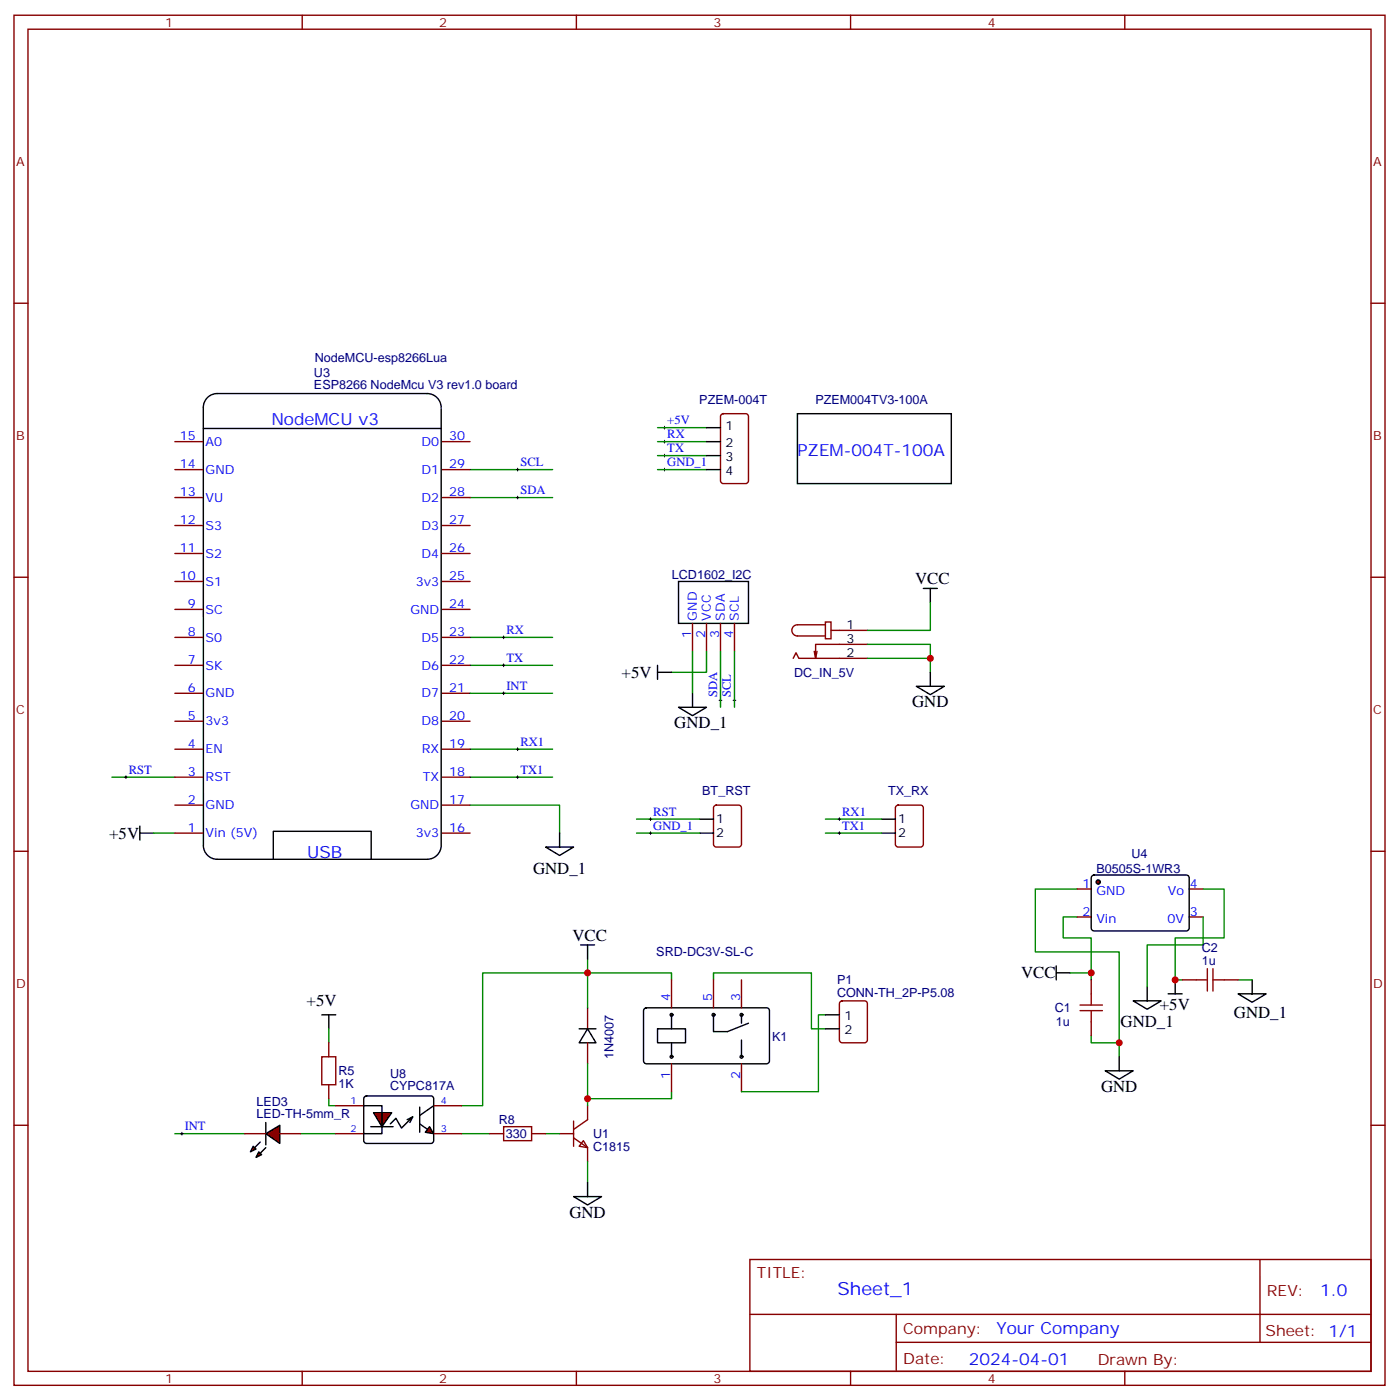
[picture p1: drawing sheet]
<svg xmlns="http://www.w3.org/2000/svg" width="353mm" height="353mm" viewBox="0 0 353 353" stroke-linecap="round" stroke-linejoin="round" font-family="sans-serif">
<g fill="none" stroke="#870000" stroke-width=".35">
<path d="M3.5 3.8h345.7v345.8h-345.7zM7.1 7.4h338.6v338.6h-338.6zM76.2 3.8v3.6M145.3 3.8v3.6M214.5 3.8v3.6M283.6 3.8v3.6M3.5 76.5h3.6M345.7 76.5h3.5M44.1 118.5h7.1M44.1 111.4h7.1M111.5 118.5h7M111.5 111.4h7"/>
<path d="M181.9 104.6l.5-.2h5.6a.71 .71 0 0 1 .7 .7v16.5l-.7 .4h-5.6l-.5-.2-.2-.5v-16.2zM44.1 125.6h7.1M44.1 132.6h7.1M44.1 139.7h7.1M111.5 125.6h7M111.5 132.6h7M111.5 139.7h7M3.5 145.7h3.6M44.1 146.7h7.1M44.1 153.8h7.1M111.5 146.7h7M111.5 153.8h7"/>
<path d="M174.6 157.3v7.1M178.2 157.3v7.1M181.7 157.3v7.1M185.2 157.3v7.1M208.1 157h1.4v4.2h-1.4zM208.1 157.7h-7a1.41 1.41 0 0 0-1.4 1.4 1.41 1.41 0 0 0 1.4 1.4h7M209.5 159.1h9.2M345.7 145.7h3.5M44.1 160.8h7.1M44.1 167.9h7.1M44.1 174.9h7.1M111.5 160.8h7"/>
<path d="M111.5 167.9h7M111.5 174.9h7M200 166.1l.7-1.4 .7 1.4h17.3M206 164.4l-.3 1.7M218.7 162.6h-13v3.5l-.4-1.7M44.1 182h7.1M44.1 189.1h7.1M44.1 196.1h7.1M111.5 182h7M111.5 189.1h7M111.5 196.1h7M3.5 214.8h3.6"/>
<path d="M44.1 203.2h7.1M44.1 210.2h7.1M111.5 203.2h7M111.5 210.2h7M180.2 203.4l.4-.2h5.7a.71 .71 0 0 1 .7 .7l-.1 9.4-.6 .4h-5.7l-.5-.2-.2-.5v-9.1zM226 203.4l.5-.2h5.6a.71 .71 0 0 1 .7 .7v9.4l-.7 .4h-5.6l-.5-.2-.2-.5v-9.1zM345.7 214.8h3.5M271.6 231.4h3.6M271.6 224.3h3.6M299.9 231.4h3.5M299.9 224.3h3.5M3.5 284h3.6"/>
<path d="M345.7 284h3.5M189.1 317.8h156.6v28.2h-156.6zM317.7 317.8v20.9M189.1 331.7h156.5M226 338.7h119.6M226 331.7v14.1M76.2 346v3.6M145.3 346v3.6M214.5 346v3.6M283.6 346v3.6"/>
</g>
<g fill="none" stroke="#000" stroke-width=".25">
<path d="M130.2 118.5h.7M130.5 118.1v.8M167.2 118.5h.7M167.2 115h.7M167.2 111.4h.7M167.2 107.9h.7M167.6 107.6v.7M167.6 111.1v.7M167.6 114.6v.7M167.6 118.1v.8M130.2 125.6h.7M130.5 125.2v.7"/>
<path d="M126.6 160.8h.8M126.6 167.9h.8M127 160.5v.7M127 167.5v.7M181.3 176.7h.7M181.7 176.4v.7M184.9 176.7h.7M185.2 176.4v.7M31.4 196.1h.7M31.7 195.8v.7M130.2 189.1h.7M130.2 196.1h.7"/>
<path d="M130.5 188.7v.7M130.5 195.8v.7M163.7 206.7h.7M163.7 210.2h.7M164 206.3v.7M164 209.9v.7M211.3 206.7h.7M211.3 210.2h.7M211.7 206.3v.7M211.7 209.9v.7"/>
</g>
<g fill="none" stroke="#008700" stroke-width=".35">
<path d="M118.5 118.5h20.8M165.8 118.5h12.4M165.8 115h12.4M165.8 111.4h12.4M165.8 107.9h12.4M118.5 125.6h20.8M234.6 152v7.1h-15.9M118.5 167.9h20.8M118.5 160.8h20.8M174.6 164.4v10.5M178.2 164.4v5.3h-8.9M181.7 164.4v14.1"/>
<path d="M185.2 164.4v14.1M218.7 162.6h15.9v7.1M218.7 166.1h15.9M28.2 196.1h15.9M118.5 189.1h20.8M118.5 196.1h20.8M38.8 210.2h5.3M118.5 203.2h22.6v7M160.5 210.2h15.9M160.5 206.7h15.9M208.1 210.2h14.1M208.1 206.7h14.1"/>
<path d="M271.6 224.3h-10.5v15.9h21.1v26.5M271.6 231.4h-3.5v5.3h7.1v10.6M303.4 224.3h5.3v12.4h-12.4v10.6h1.8M269.9 245.5h5.3M312.2 247.3h3.5M275.2 261.4v1.7h7"/>
</g>
<g fill="none" stroke="#000" stroke-width=".35">
<path d="M51.3 102.8a3.5 3.5 0 0 1 3.5-3.5h52.9a3.5 3.5 0 0 1 3.5 3.5M51.3 108.1h59.9M51.3 102.8v110.5M111.2 103.1v110.1M178.2 107.9h3.5M178.2 111.4h3.5M178.2 115h3.5M178.2 118.5h3.5M201.1 104.4h38.8v17.6h-38.8zM171.1 146.7h17.6v10.6h-17.6zM232.8 148.5h3.6M234.6 148.5v3.5"/>
<path d="M165.8 169.7h3.5M165.8 167.9v3.5M171.1 178.5h7.1l-3.6 2.1zM174.6 174.9v3.6M35.3 210.2h3.5M35.3 208.5v3.5M51.3 213.3a3.5 3.5 0 0 0 3.5 3.5h52.9a3.5 3.5 0 0 0 3.5-3.5M68.9 216.8v-7h24.7v7M176.4 210.2h3.5M176.4 206.7h3.5M222.2 210.2h3.6M222.2 206.7h3.6"/>
<path d="M266.3 245.5h3.6M266.3 243.7v3.6M285.8 252.6h7l-3.5 2.1zM289.3 249v3.6M294.6 250.8h3.5M296.3 247.3v3.5M312.2 250.8h7.1l-3.6 2.1zM315.7 247.3v3.5"/>
</g>
<circle cx="276.9" cy="222.6" r=".53" fill="#870000" stroke="#000" stroke-width=".35"/>
<g fill="none" stroke="#000" stroke-width=".35">
<path d="M275.4 221l.5-.2h23.3a.71 .71 0 0 1 .7 .7v12.7l-.5 .7h-23.5l-.5-.2-.2-.5v-12.7zM81.1 256.1h3.6M82.9 256.1v3.5M146 259.6h4.3M148.2 259.6l2.1 3.5h-4.3zM162.5 254.5l.5-.2h30.3a.71 .71 0 0 1 .7 .7v12.7l-.4 .7h-30.6l-.5-.2-.2-.5v-12.7zM165.8 259.6h7.1v3.5h-7.1zM169.3 256.1v3.5M179.9 256.1v4.2h3.5l5.3-2.1M187 256.1v2.1M92 276.7l.4-.2h16.3a.71 .71 0 0 1 .7 .7v10.6l-.3 .5-.4 .2h-16.3l-.5-.2-.2-.5v-10.6zM105.8 279.4v6.3"/>
<path d="M109.4 279l-3.6 2.5M169.3 263.1v3.6M187 262.4v4.3M102.7 282.5l1.4-.7-2.9 2.9-1.4-2.5-1.4 1.4M104.1 281.8l-.7 1.4M105.8 283.6l3.6 2.5"/>
<circle cx="169.3" cy="256.1" r=".35"/>
<circle cx="179.9" cy="256.1" r=".35"/>
<circle cx="187" cy="256.1" r=".35"/>
<circle cx="169.3" cy="266.7" r=".35"/>
<circle cx="187" cy="266.7" r=".35"/>
</g>
<g fill="none" stroke="#008700" stroke-width=".35">
<path d="M303.4 231.4v7h-14.1v10.6M82.9 259.6v3.5M148.2 242v3.5h-26.5v33.5h-5.3M169.3 247.3v-1.8h-21.1v8.8M179.9 247.3v-1.8h24.7v14.1h3.5M208.1 256.1h-1.7v19.4h-19.4M82.9 277.2v1.8h1.8M148.2 268.4v10.6M169.3 275.5v1.7h-21.1M44.1 286.1h17.6M75.8 286.1h8.9M116.4 286.1h7.1"/>
<path d="M137.6 286.1h3.5M148.2 293.1v5.3"/>
</g>
<path d="M272.3 255h5.7M272.3 253.6h5.7M275.2 250.8v2.8M275.2 255v2.8M301.6 247.3h2.8M304.4 244.4v5.7M305.9 244.4v5.7M305.9 247.3h2.8" fill="none" stroke="#a10000" stroke-width=".35"/>
<g fill="none" stroke="#870000" stroke-width=".35">
<path d="M148.2 254.3v5.3M169.3 247.3v7M179.9 247.3v7M187 247.3v7M275.2 247.3v3.5M275.2 257.8v3.6M298.1 247.3h3.5M308.7 247.3h3.5M84.7 279h7M109.4 279h7M148.2 263.1v5.3M148.2 279v3.5l-3.6 2.5"/>
<path d="M169.3 268.4v7.1M187 268.4v7.1M84.7 286.1h7M109.4 286.1h7M141.1 286.1h3.5M144.6 287.1l3.6 2.5v3.5M144.6 282.9v6.3M147.1 287.8l1.1 1.8-2.2-.4z"/>
</g>
<path d="M45.5 286.1h.7M45.9 285.7v.7" fill="none" stroke="#000" stroke-width=".25"/>
<path d="M108.3 284.3l1.1 1.8-2.2-.4z" fill="#870000" stroke="#000" stroke-width=".35"/>
<path d="M93.5 284.3h5.6" fill="none" stroke="#000" stroke-width=".35"/>
<path d="M94.2 280.8h4.6l-2.5 3.5z" fill="#870000" stroke="#000" stroke-width=".35"/>
<path d="M91.7 279h4.6v7.1h-4.6" fill="none" stroke="#000" stroke-width=".35"/>
<g fill="#870000" stroke="#000" stroke-width=".35">
<path d="M67 286.1l3.6-2.1v4.5z"/>
<path d="M67 283.2v5.7z"/>
<path d="M67 289.6l-1.4 1.4z"/>
<path d="M65.6 288.2l-1.4 1.4z"/>
<path d="M65.3 290.7l.7 .7-1.4 .7z"/>
<path d="M63.9 289.2l.7 .7-1.5 .8z"/>
</g>
<path d="M211.9 252.8l.5-.2h5.6a.71 .71 0 0 1 .7 .7v9.4l-.7 .4h-5.6l-.5-.2-.2-.5v-9.1zM81.1 266.7h3.6v7h-3.6zM82.9 263.1v3.6M82.9 273.7v3.5M61.7 286.1h5.3M70.6 286.1h5.2M123.5 286.1h3.5M127 284.3h7.1v3.5h-7.1zM134.1 286.1h3.5" fill="none" stroke="#870000" stroke-width=".35"/>
<path d="M231.1 173.2h7l-3.5 2.1zM234.6 169.7v3.5M137.6 213.7h7l-3.5 2.2zM141.1 210.2v3.5M146.4 238.4h3.5M148.2 238.4v3.6M208.1 256.1h3.6M208.1 259.6h3.6M278.7 270.2h7.1l-3.6 2.1zM282.2 266.7v3.5M148.2 298.4v3.5M144.6 301.9h7.1l-3.5 2.2z" fill="none" stroke="#000" stroke-width=".35"/>
<path d="M118.5 174.9h20.8" fill="none" stroke="#008700" stroke-width=".35"/>
<path d="M126.6 174.9h.8M127 174.6v.7" fill="none" stroke="#000" stroke-width=".25"/>
<g fill="#c00">
<circle cx="234.6" cy="166.1" r=".88"/>
<circle cx="282.2" cy="263.1" r=".88"/>
<circle cx="275.2" cy="245.5" r=".88"/>
<circle cx="296.3" cy="247.3" r=".88"/>
<circle cx="148.2" cy="277.2" r=".88"/>
<circle cx="148.2" cy="245.5" r=".88"/>
</g>
<text font-size="4.6" fill="#00f" x="211.2" y="326.8">Sheet_1</text>
<g font-size="4.2" fill="#00f">
<text x="68.4" y="107.1">NodeMCU v3</text>
<text x="201.1" y="115">PZEM-004T-100A</text>
<text x="77.4" y="216.5">USB</text>
<text x="332.9" y="327.1">1.0</text>
<text x="251.3" y="336.6">Your Company</text>
<text x="244.3" y="344.4">2024-04-01</text>
</g>
<g font-size="4.2">
<text x="230.8" y="147.4">VCC</text>
<text x="156.7" y="171.1">+5V</text>
<text x="230" y="178.5">GND</text>
<text x="170" y="183.8">GND_1</text>
<text x="27.5" y="211.7">+5V</text>
<text x="134.4" y="220.5">GND_1</text>
<text x="144.3" y="237.4">VCC</text>
<text x="257.5" y="246.9">VCC</text>
<text x="77.3" y="254">+5V</text>
<text x="292.5" y="254.8">+5V</text>
<text x="311.2" y="256.9">GND_1</text>
<text x="282.6" y="259.3">GND_1</text>
<text x="277.6" y="275.5">GND</text>
<text x="143.6" y="307.2">GND</text>
</g>
<g font-size="3.9" fill="#800">
<text x="190.9" y="322.4">TITLE:</text>
<text x="319.5" y="327.1">REV:</text>
<text x="227.8" y="336.6">Company:</text>
<text x="319.1" y="337.2">Sheet: 1/1</text>
<text x="227.8" y="344.3">Date:</text>
<text x="276.8" y="344.4">Drawn By:</text>
</g>
<g font-size="3.2" fill="#800">
<text x="41.6" y="6.8">1</text>
<text x="110.8" y="6.8">2</text>
<text x="179.9" y="6.8">3</text>
<text x="249.1" y="6.8">4</text>
<text x="4.1" y="41.9">A</text>
<text x="346.3" y="41.9">A</text>
<text x="4.1" y="111.1">B</text>
<text x="346.3" y="111.1">B</text>
<text x="4.1" y="180.2">C</text>
<text x="346.3" y="180.2">C</text>
<text x="4.1" y="249.4">D</text>
<text x="346.3" y="249.4">D</text>
<text x="41.6" y="349">1</text>
<text x="110.8" y="349">2</text>
<text x="179.9" y="349">3</text>
<text x="249.1" y="349">4</text>
</g>
<g font-size="3.2" fill="#000080">
<text x="79.2" y="95.1">U3</text>
<text x="79.4" y="91.3">NodeMCU-esp8266Lua</text>
<text x="79.2" y="98.2">ESP8266 NodeMcu V3 rev1.0 board</text>
<text x="176.3" y="102">PZEM-004T</text>
<text x="205.6" y="102">PZEM004TV3-100A</text>
<text x="169.4" y="146.1">LCD1602_I2C</text>
<text x="200.2" y="170.7">DC_IN_5V</text>
<text x="177.1" y="200.7">BT_RST</text>
<text x="224" y="200.7">TX_RX</text>
<text x="276.5" y="220.3">B0505S-1WR3</text>
<text x="285.3" y="216.5">U4</text>
<text x="165.5" y="241.4">SRD-DC3V-SL-C</text>
<text x="303" y="243.4">1u</text>
<text x="303" y="240.2">C2</text>
<text x="211.1" y="251.5">CONN-TH_2P-P5.08</text>
<text x="211.1" y="248.3">P1</text>
<text x="266" y="255.4">C1</text>
<text x="194.7" y="262.7">K1</text>
<text x="266.3" y="259">1u</text>
<text x="154.7" y="267.1" transform="rotate(-90 154.7 267.1)">1N4007</text>
<text x="85.4" y="274.5">1K</text>
<text x="85.4" y="271.3">R5</text>
<text x="98.4" y="275.1">CYPC817A</text>
<text x="98.4" y="272">U8</text>
<text x="64.7" y="279">LED3</text>
<text x="64.7" y="282.2">LED-TH-5mm_R</text>
<text x="125.7" y="283.7">R8</text>
<text x="127.6" y="287.2">330</text>
<text x="149.6" y="287.2">U1</text>
<text x="149.6" y="290.4">C1815</text>
</g>
<g font-size="3.2" fill="#00f">
<text x="168.3" y="107">+5V</text>
<text x="45.4" y="111.1">15</text>
<text x="51.9" y="112.5">A0</text>
<text x="106.3" y="112.5">D0</text>
<text x="113.2" y="111.1">30</text>
<text x="168.3" y="110.6">RX</text>
<text x="45.4" y="118.1">14</text>
<text x="51.9" y="119.6">GND</text>
<text x="106.3" y="119.6">D1</text>
<text x="113.2" y="118.1">29</text>
<text x="131.2" y="117.6">SCL</text>
<text x="168.3" y="117.6">GND_1</text>
<text x="168.3" y="114.1">TX</text>
<text x="45.4" y="125.2">13</text>
<text x="113.2" y="125.2">28</text>
<text x="131.2" y="124.7">SDA</text>
<text x="51.9" y="126.6">VU</text>
<text x="106.3" y="126.6">D2</text>
<text x="45.4" y="132.3">12</text>
<text x="51.9" y="133.7">S3</text>
<text x="106.3" y="133.7">D3</text>
<text x="113.2" y="132.3">27</text>
<text x="45.4" y="139.3">11</text>
<text x="51.9" y="140.7">S2</text>
<text x="106.3" y="140.7">D4</text>
<text x="113.2" y="139.3">26</text>
<text x="45.4" y="146.4">10</text>
<text x="51.9" y="147.8">S1</text>
<text x="104.9" y="147.8">3v3</text>
<text x="113.2" y="146.4">25</text>
<text x="47.4" y="153.4">9</text>
<text x="51.9" y="154.8">SC</text>
<text x="103.5" y="154.8">GND</text>
<text x="113.2" y="153.4">24</text>
<text x="47.4" y="160.5">8</text>
<text x="51.9" y="161.9">S0</text>
<text x="106.3" y="161.9">D5</text>
<text x="113.2" y="160.5">23</text>
<text x="127.7" y="159.9">RX</text>
<text x="174.3" y="161.1" transform="rotate(-90 174.3 161.1)">1</text>
<text x="175.7" y="156.6" transform="rotate(-90 175.7 156.6)">GND</text>
<text x="177.8" y="161.1" transform="rotate(-90 177.8 161.1)">2</text>
<text x="179.2" y="156.6" transform="rotate(-90 179.2 156.6)">VCC</text>
<text x="181.3" y="161.1" transform="rotate(-90 181.3 161.1)">3</text>
<text x="182.7" y="156.6" transform="rotate(-90 182.7 156.6)">SDA</text>
<text x="184.9" y="161.1" transform="rotate(-90 184.9 161.1)">4</text>
<text x="186.3" y="156.6" transform="rotate(-90 186.3 156.6)">SCL</text>
<text x="47.4" y="167.5">7</text>
<text x="113.2" y="167.5">22</text>
<text x="127.7" y="167">TX</text>
<text x="51.9" y="168.9">SK</text>
<text x="106.3" y="168.9">D6</text>
<text x="47.4" y="174.6">6</text>
<text x="51.9" y="176">GND</text>
<text x="106.3" y="176">D7</text>
<text x="113.2" y="174.6">21</text>
<text x="127.7" y="174.1">INT</text>
<text x="180.8" y="176" transform="rotate(-90 180.8 176)">SDA</text>
<text x="184.3" y="176" transform="rotate(-90 184.3 176)">SCL</text>
<text x="47.4" y="181.6">5</text>
<text x="51.9" y="183.1">3v3</text>
<text x="106.3" y="183.1">D8</text>
<text x="113.2" y="181.6">20</text>
<text x="47.4" y="188.7">4</text>
<text x="51.9" y="190.1">EN</text>
<text x="106.4" y="190.1">RX</text>
<text x="113.2" y="188.7">19</text>
<text x="131.2" y="188.2">RX1</text>
<text x="32.5" y="195.2">RST</text>
<text x="47.4" y="195.8">3</text>
<text x="51.9" y="197.2">RST</text>
<text x="106.6" y="197.2">TX</text>
<text x="113.2" y="195.8">18</text>
<text x="131.2" y="195.2">TX1</text>
<text x="47.4" y="202.8">2</text>
<text x="113.2" y="202.8">17</text>
<text x="47.4" y="209.9">1</text>
<text x="51.9" y="204.2">GND</text>
<text x="103.5" y="204.2">GND</text>
<text x="113.2" y="209.9">16</text>
<text x="164.7" y="205.8">RST</text>
<text x="164.7" y="209.3">GND_1</text>
<text x="212.4" y="205.8">RX1</text>
<text x="212.4" y="209.3">TX1</text>
<text x="51.9" y="211.3">Vin (5V)</text>
<text x="104.9" y="211.3">3v3</text>
<text x="273" y="224">1</text>
<text x="276.5" y="225.7">GND</text>
<text x="294.5" y="225.7">Vo</text>
<text x="300" y="224">4</text>
<text x="273" y="231">2</text>
<text x="276.5" y="232.8">Vin</text>
<text x="294.4" y="232.8">0V</text>
<text x="300" y="231">3</text>
<text x="169" y="252.6" transform="rotate(-90 169 252.6)">4</text>
<text x="179.6" y="252.6" transform="rotate(-90 179.6 252.6)">5</text>
<text x="186.6" y="252.6" transform="rotate(-90 186.6 252.6)">3</text>
<text x="169" y="272.2" transform="rotate(-90 169 272.2)">1</text>
<text x="186.6" y="272.2" transform="rotate(-90 186.6 272.2)">2</text>
<text x="46.6" y="285.2">INT</text>
</g>
<g font-size="3.2">
<text x="183" y="108.6">1</text>
<text x="183" y="112.9">2</text>
<text x="183" y="116.4">3</text>
<text x="183" y="119.9">4</text>
<text x="213.4" y="158.7">1</text>
<text x="213.4" y="162.2">3</text>
<text x="213.4" y="165.8">2</text>
<text x="180.6" y="207.8">1</text>
<text x="226.5" y="207.8">1</text>
<text x="180.6" y="211.3">2</text>
<text x="226.5" y="211.3">2</text>
<text x="213" y="257.5">1</text>
<text x="213" y="261">2</text>
</g>
<g font-size="2.5" fill="#00f">
<text x="88.4" y="278.7">1</text>
<text x="111.1" y="278.7">4</text>
<text x="88.4" y="285.7">2</text>
<text x="111.1" y="285.7">3</text>
</g>
</svg>
